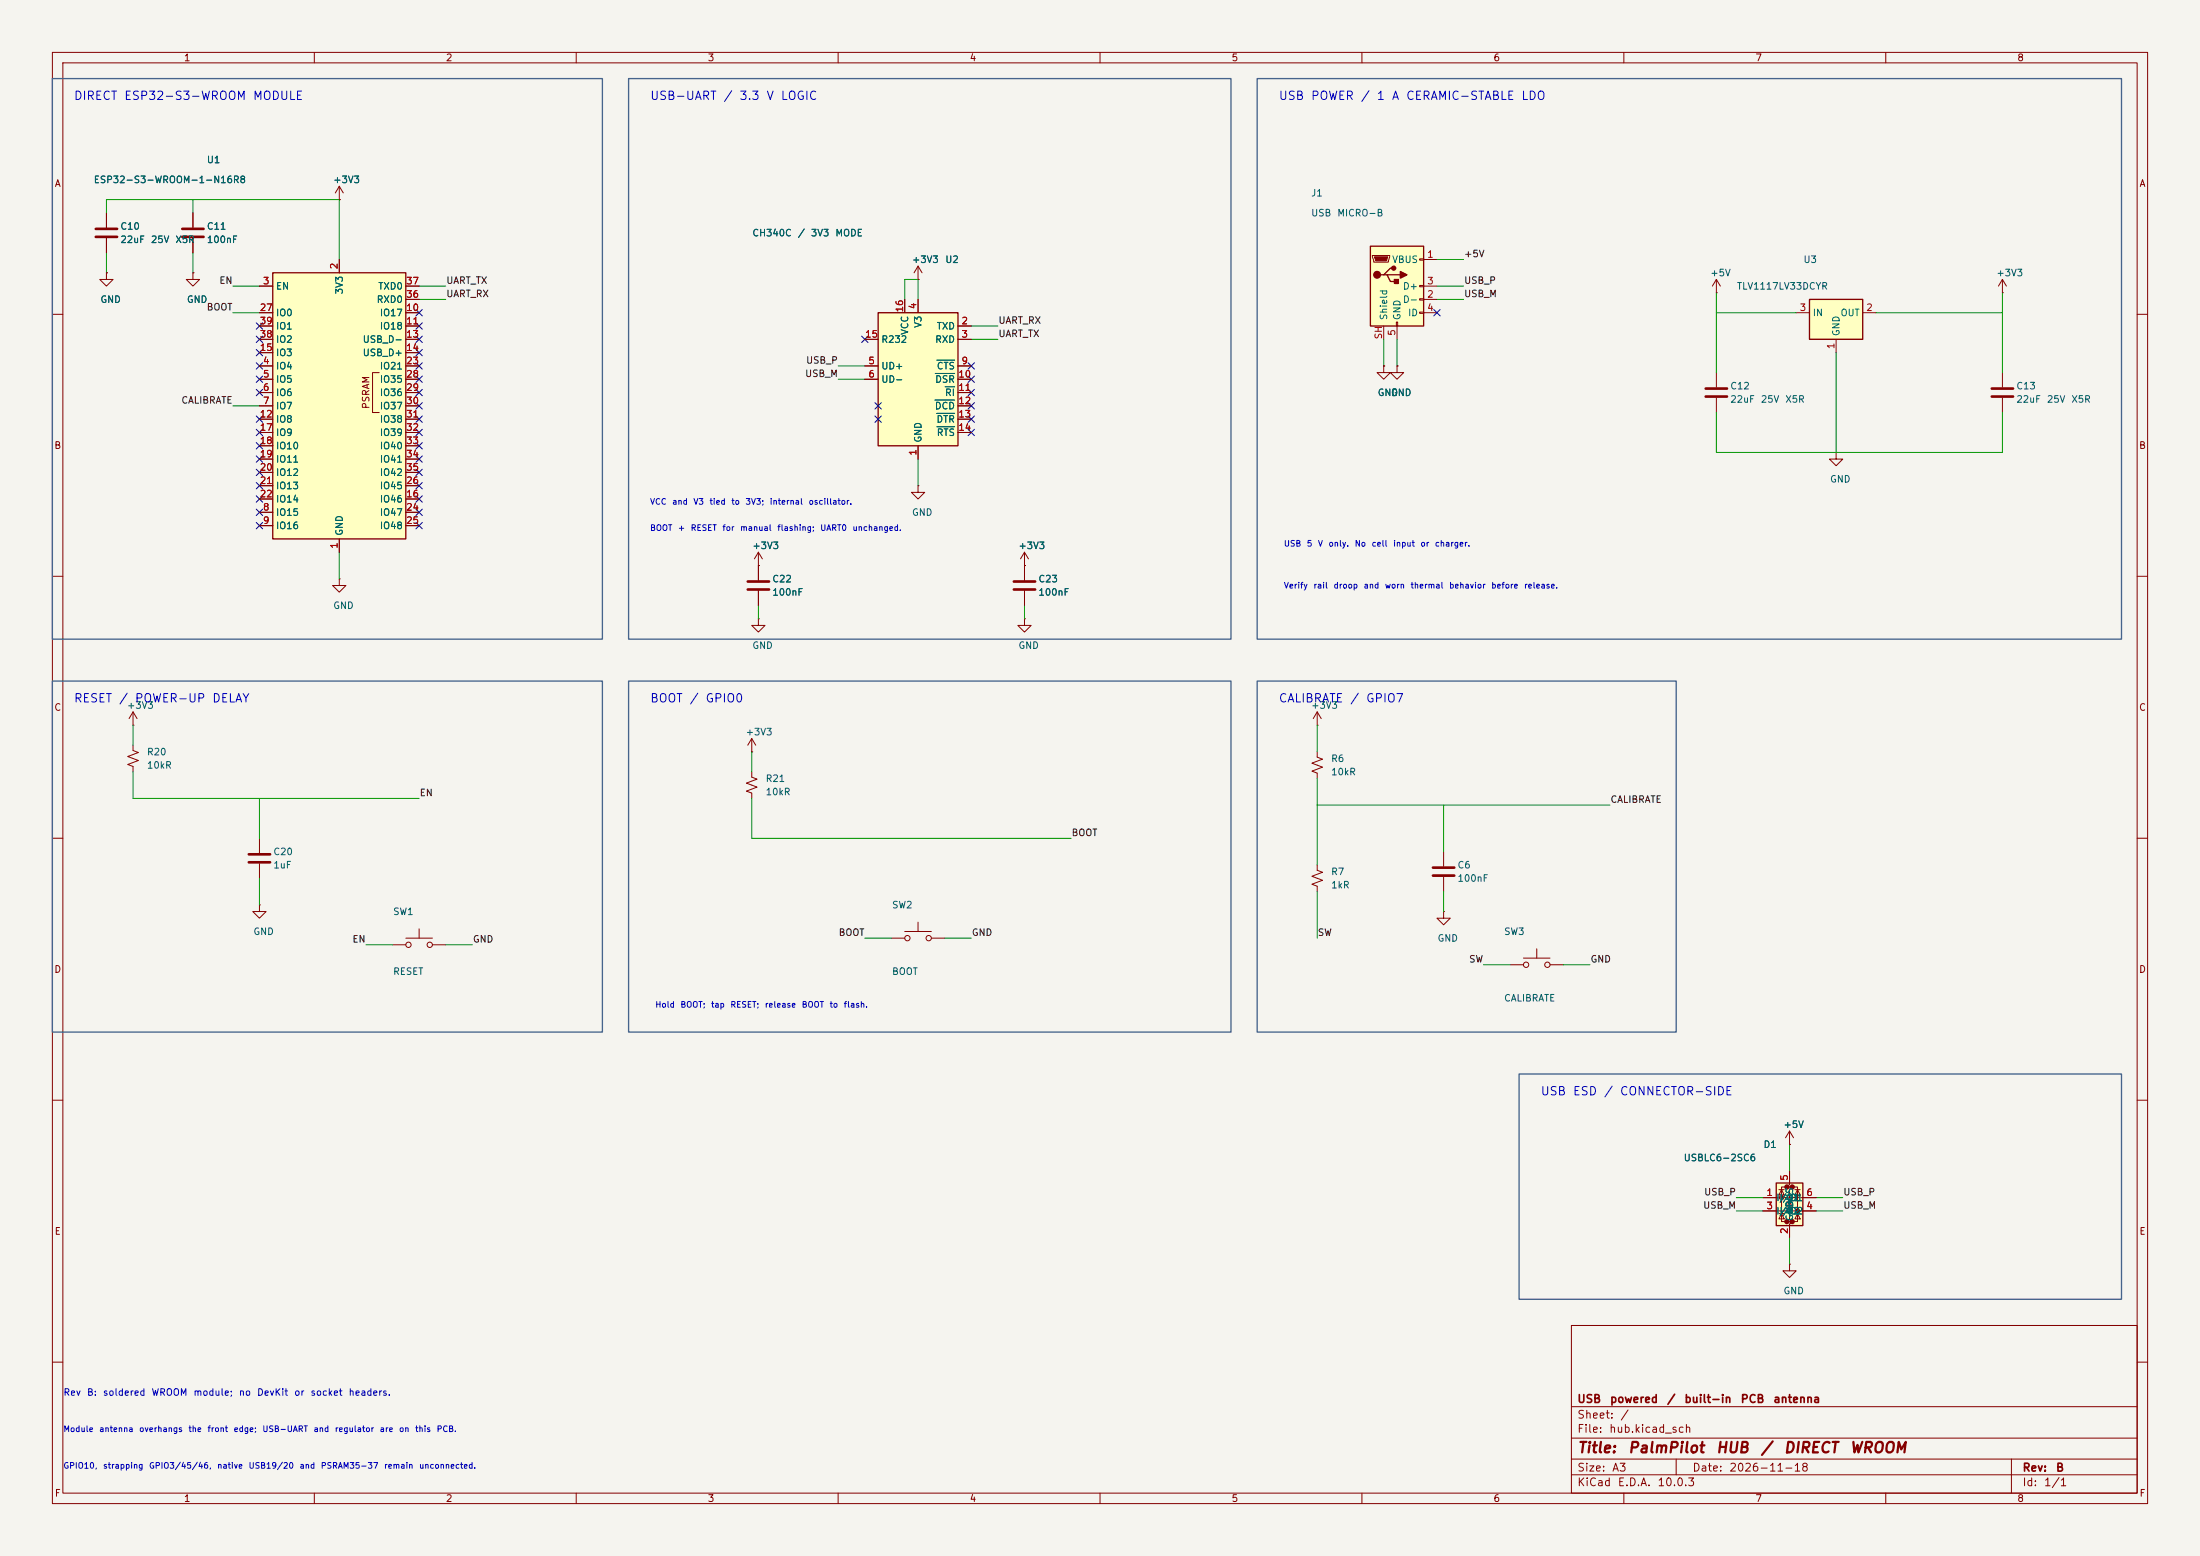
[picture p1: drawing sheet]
<svg xmlns="http://www.w3.org/2000/svg" width="420mm" height="297mm" viewBox="0 0 420 297" stroke-linecap="round" stroke-linejoin="round" font-family="sans-serif">
<path d="M0 0h420v297h-420z" fill="#f5f4ef" stroke="#f5f4ef" stroke-width=".19"/>
<g fill="none" stroke="#840000" stroke-width=".19">
<path d="M10 10h400v277h-400zM12 12h396v273h-396zM60 10v2M110 10v2M160 10v2M210 10v2M260 10v2M310 10v2M360 10v2M382.3 55.9h.1M382.3 53.3l-.8 1.3M382.3 53.3l.7 1.3"/>
<path d="M382.3 53.3v2.6M10 60h2M408 60h2M175.3 92.7v1.3h1.2l-1.2 1.3-1.3-1.3h1.3M175.3 92.7h.1M10 110h2M144.8 108h.1M144.8 105.4l-.8 1.3M144.8 105.4l.7 1.3M144.8 105.4v5.3M144.8 112.8v2.8M195.6 118.1v1.3h1.2l-1.2 1.3-1.3-1.3h1.3"/>
<path d="M195.6 118.1h.1M195.6 108h.1M195.6 105.4l-.8 1.3M195.6 105.4l.7 1.3M195.6 105.4v5.3M195.6 112.8v2.8M408 110h2M10 160h2M143.5 147.3v1l1 .4-2 .8 2 .7-2 .8 1 .4v1M143.5 143.5h.1M143.5 141v2.5M143.5 141l-.8 1.2"/>
<path d="M143.5 141l.8 1.2M408 160h2M170.2 179.1h2.5M172.7 177.8h5.1M175.3 176v1.8M177.8 179.1h2.5M251.5 165.1v1l1 .4-2.1 .8 2.1 .7-2.1 .8 1.1 .4v1M10 210h2M408 210h2M300 253h108v32h-108zM10 260h2M300 278.5h108"/>
<path d="M300 274.5h108M300 268.5h108M320 278.5v3M384 278.5v6.5M408 260h2M60 285v2M110 285v2M160 285v2M210 285v2M260 285v2M300 281.5h108M310 285v2"/>
<path d="M360 285v2"/>
<circle cx="173.2" cy="179.1" r=".51"/>
<circle cx="177.3" cy="179.1" r=".51"/>
</g>
<path d="M142.7 111h4.1M142.7 112.5h4.1M193.5 111h4.1M193.5 112.5h4.1" fill="none" stroke="#840000" stroke-width=".51"/>
<path d="M345.4 57.2h10.2v7.6h-10.2z" fill="#ffffc2"/>
<path d="M345.4 57.2h10.2v7.6h-10.2z" fill="none" stroke="#840000" stroke-width=".25"/>
<path d="M342.9 59.7h2.5M355.6 59.7h2.5M327.7 71.1v2.8M327.7 75.9v2.8M350.5 64.8v2.5M382.3 71.1v2.8M382.3 75.9v2.8M350.5 86.4v1.2h1.3l-1.3 1.3-1.3-1.3h1.3M350.5 86.4h.1" fill="none" stroke="#840000" stroke-width=".19"/>
<path d="M325.6 74.2h4.1M325.6 75.7h4.1M380.2 74.2h4.1M380.2 75.7h4.1" fill="none" stroke="#840000" stroke-width=".51"/>
<path d="M261.6 47h10.2v15.2h-10.2z" fill="#ffffc2"/>
<path d="M261.6 47h10.2v15.2h-10.2zM264.2 52.5h.6l.6 1.2h1.3M264.8 52.5h2.5M266.1 51.2h-.7l-1.2 1.3h-.7" fill="none" stroke="#840000" stroke-width=".25"/>
<g fill="none" stroke="#840000" stroke-width=".19">
<path d="M64.8 38.1h.1M64.8 35.6l-.8 1.2M64.8 35.6l.7 1.2M64.8 35.6v2.5M20.3 52.1v1.2h1.3l-1.3 1.3-1.3-1.3h1.3M20.3 52.1h.1M20.3 40.6v2.8M20.3 45.5v2.8M262 48.8h3.3v.2l-.3 1h-2.7zM271 49.4h.8v.3h-.8zM271 54.5h.8v.2h-.8zM271 57h.8v.3h-.8z"/>
<path d="M271 59.6h.8v.2h-.8zM271.8 49.5h2.5M271.8 57.2h2.5M271.8 54.6h2.5M271.8 59.7h2.5M327.7 55.9h.1M327.7 53.3l-.8 1.3M327.7 53.3l.7 1.3M327.7 53.3v2.6M264.2 69.9v1.2h1.2l-1.2 1.3-1.3-1.3h1.3M264.2 69.9h.1M264.2 62.2v2.6"/>
<path d="M266.6 61.5h.2v.7h-.2zM266.7 69.9v1.2h1.3l-1.3 1.3-1.3-1.3h1.3M266.7 69.9h.1M266.7 62.2v2.6M25.4 138.4h.1M25.4 135.9v2.5M25.4 135.9l-.8 1.3M25.4 135.9l.8 1.3M25.4 142.2v1.1l1 .3-2 .8 2 .8-2 .7 1 .4v1M49.5 172.7v1.3h1.3l-1.3 1.3-1.2-1.3h1.2M49.5 172.7h.1M49.5 160v2.8"/>
<path d="M49.5 164.8v2.8M77.5 179.1h5M80 177.3v1.8M275.6 174v1.3h1.3l-1.3 1.2-1.3-1.2h1.3M275.6 174h.1M74.9 180.3h2.6M82.5 180.3h2.6"/>
<circle cx="78" cy="180.3" r=".51"/>
<circle cx="82" cy="180.3" r=".51"/>
</g>
<path d="M262.4 49h2.5l-.2 .8h-2.1z" fill="#840000" stroke="#840000" stroke-width=".19"/>
<g fill="#840000" stroke="#840000" stroke-width=".25">
<path d="M266.2 53.3h.8v.8h-.8z"/>
<path d="M267.3 51.8l1.3 .7-1.3 .6z"/>
<circle cx="262.9" cy="52.5" r=".63"/>
<circle cx="266.1" cy="51.2" r=".38"/>
</g>
<path d="M18.3 43.7h4.1M18.3 45.2h4.1M47.5 163.1h4.1M47.5 164.6h4.1" fill="none" stroke="#840000" stroke-width=".51"/>
<path d="M52.1 52.1h25.4v50.8h-25.4z" fill="#ffffc2"/>
<path d="M52.1 52.1h25.4v50.8h-25.4z" fill="none" stroke="#840000" stroke-width=".25"/>
<g fill="none" stroke="#840000" stroke-width=".19">
<path d="M36.8 52.1v1.2h1.3l-1.3 1.3-1.2-1.3h1.2M36.8 52.1h.1M36.8 40.6v2.8M36.8 45.5v2.8M49.5 54.6h2.6M49.5 59.7h2.6M64.8 49.5v2.6M77.5 54.6h2.5M77.5 59.7h2.5M77.5 57.2h2.5M49.5 69.9h2.6M49.5 72.4h2.6"/>
<path d="M49.5 74.9h2.6M49.5 77.5h2.6M49.5 62.2h2.6M49.5 64.8h2.6M49.5 67.3h2.6M72.4 71.1h-1.3v7.6h1.3M77.5 69.9h2.5M77.5 72.4h2.5M77.5 74.9h2.5M77.5 77.5h2.5M77.5 62.2h2.5M77.5 64.8h2.5"/>
<path d="M77.5 67.3h2.5M49.5 97.8h2.6M49.5 80h2.6M49.5 95.3h2.6M49.5 82.6h2.6M49.5 85.1h2.6M49.5 87.6h2.6M49.5 90.2h2.6M49.5 92.7h2.6M77.5 97.8h2.5M77.5 80h2.5M77.5 95.3h2.5"/>
<path d="M77.5 82.6h2.5M77.5 85.1h2.5M77.5 87.6h2.5M77.5 90.2h2.5M77.5 92.7h2.5M49.5 100.3h2.6M64.8 110.5v1.3h1.2l-1.2 1.2-1.3-1.2h1.3M64.8 110.5h.1M64.8 102.9v2.5M77.5 100.3h2.5M144.8 118.1v1.3h1.2l-1.2 1.3-1.3-1.3h1.3M144.8 118.1h.1"/>
<path d="M251.5 138.4h.1M251.5 135.9v2.5M251.5 135.9l-.8 1.3M251.5 135.9l.7 1.3M251.5 143.5v1l1 .4-2.1 .8 2.1 .7-2.1 .8 1.1 .4v1M275.6 162.6v2.8M275.6 167.4v2.8M288.3 184.2h2.5M290.8 182.9h5.1M293.4 181.1v1.8M295.9 184.2h2.5M341.6 218.4h.1"/>
<path d="M341.6 215.9l-.7 1.3M341.6 215.9l.8 1.3M341.6 215.9v2.5"/>
<circle cx="291.3" cy="184.2" r=".51"/>
<circle cx="295.4" cy="184.2" r=".51"/>
</g>
<path d="M34.8 43.7h4.1M34.8 45.2h4.1M273.6 165.6h4M273.6 167.1h4" fill="none" stroke="#840000" stroke-width=".51"/>
<path d="M339.1 225.8h5.1v8.1h-5.1z" fill="#ffffc2"/>
<g fill="#840000" stroke="#840000" stroke-width=".51">
<circle cx="340.1" cy="228.6" r=".25"/>
<circle cx="341.1" cy="226.6" r=".25"/>
<circle cx="341.1" cy="233.2" r=".25"/>
<circle cx="342.1" cy="226.6" r=".25"/>
<circle cx="342.1" cy="233.2" r=".25"/>
<circle cx="343.2" cy="231.1" r=".25"/>
</g>
<g fill="none" stroke="#840000" stroke-width=".19">
<path d="M336.5 228.6h10.2M336.5 231.1h10.2M339.6 231.6h1M339.6 227.1h1M340.1 227.1l.5 1h-1zM340.1 231.6l.5 1.1h-1zM341.1 226.6h-1v6.6h1M341.6 223.5v2.6l-.5 .5h1l-.5 .5v5.6l-.5 .5h1l-.5 .5v2.5M341.6 229.4l.5 1h-1zM342.1 229.4h-1v.3M342.1 226.6h1.1v6.6h-1.1M342.6 231.6h1.1"/>
<path d="M342.6 227.1h1.1M343.2 227.1l.5 1h-1.1zM343.2 231.6l.5 1.1h-1.1zM341.6 241.3v1.3h1.3l-1.3 1.2-1.2-1.2h1.2M341.6 241.3h.1"/>
</g>
<path d="M339.1 225.8h5.1v8.1h-5.1z" fill="none" stroke="#840000" stroke-width=".25"/>
<path d="M167.6 59.7h15.3v25.4h-15.3z" fill="#ffffc2"/>
<path d="M167.6 59.7h15.3v25.4h-15.3z" fill="none" stroke="#840000" stroke-width=".25"/>
<g fill="none" stroke="#840000" stroke-width=".19">
<path d="M64.8 38.1h.1M20.3 52.1h.1M20.3 40.6v2.8M20.3 45.5v2.8M36.8 52.1h.1M36.8 40.6v2.8M36.8 45.5v2.8M49.5 54.6h2.6M49.5 59.7h2.6M64.8 49.5v2.6M77.5 54.6h2.5M77.5 59.7h2.5"/>
<path d="M77.5 57.2h2.5M172.7 57.2v2.5M175.3 53.3h.1M175.3 50.8v2.5M175.3 57.2v2.5M175.3 50.8l-.8 1.3M175.3 50.8l.7 1.3M49.5 62.2h2.6M49.5 64.8h2.6M49.5 69.9h2.6M49.5 72.4h2.6M49.5 74.9h2.6"/>
<path d="M49.5 77.5h2.6M49.5 67.3h2.6M77.5 62.2h2.5M77.5 64.8h2.5M77.5 69.9h2.5M77.5 72.4h2.5M77.5 74.9h2.5M77.5 77.5h2.5M77.5 67.3h2.5M165.1 64.8h2.5M165.1 69.9h2.5M165.1 72.4h2.5"/>
<path d="M182.9 62.2h2.5M182.9 64.8h2.5M182.9 69.9h2.5M182.9 72.4h2.5M182.9 74.9h2.5M182.9 77.5h2.5M264.2 69.9h.1M266.7 69.9h.1M49.5 80h2.6M49.5 82.6h2.6M49.5 97.8h2.6M49.5 95.3h2.6"/>
<path d="M49.5 85.1h2.6M49.5 87.6h2.6M49.5 90.2h2.6M49.5 92.7h2.6M77.5 80h2.5M77.5 82.6h2.5M77.5 97.8h2.5M77.5 95.3h2.5M77.5 85.1h2.5M77.5 87.6h2.5M77.5 90.2h2.5M77.5 92.7h2.5"/>
<path d="M175.3 85.1v2.5M182.9 80h2.5M182.9 82.6h2.5M49.5 100.3h2.6M64.8 102.9v2.5M77.5 100.3h2.5M144.8 108h.1M144.8 108v2.7M144.8 112.8v2.8M195.6 108h.1M195.6 108v2.7M195.6 112.8v2.8"/>
<path d="M341.6 218.4h.1M336.5 228.6h2.6M336.5 231.1h2.6M341.6 223.5v2.6M341.6 233.7v2.5M344.2 228.6h2.5M344.2 231.1h2.5"/>
</g>
<path d="M178.5 76.4h3.7M178.5 71.3h3.7M178.8 78.9h3.4M178.8 68.7h3.4M180.4 73.8h1.8M178.8 81.4h3.4" fill="none" stroke="#006464" stroke-width=".19"/>
<g fill="none" stroke="#009600" stroke-width=".19">
<path d="M36.8 38.1v2.5M20.3 40.6v-2.5h44.5v11.4M20.3 48.3v3.8M36.8 48.3v3.8M44.4 54.6h5.1M44.4 59.7h5.1M80 54.6h5.1M80 57.2h5.1M172.7 57.2v-3.9h2.6v3.9M274.3 54.6h5.1M274.3 57.2h5.1M274.3 49.5h5.1"/>
<path d="M327.7 59.7h15.2M327.7 55.9v15.2M358.1 59.7h24.2M382.3 55.9v15.2M44.4 77.5h5.1M160 69.9h5.1M160 72.4h5.1M185.4 62.2h5.1M185.4 64.8h5.1M264.2 64.8v5.1M266.7 64.8v5.1M327.7 78.7v7.7h54.6v-7.7"/>
<path d="M350.5 67.3v19.1M175.3 87.6v5.1M64.8 105.4v5.1M144.8 115.6v2.5M195.6 115.6v2.5M25.4 138.4v3.8M251.5 138.4v5.1M25.4 147.3v5.1h54.6M49.5 152.4v7.6M143.5 152.4v7.6h61M143.5 143.5v3.8M251.5 148.6v16.5"/>
<path d="M251.5 153.7h55.8M275.6 153.7v8.9M49.5 167.6v5.1M165.1 179.1h5.1M180.3 179.1h5.1M251.5 170.2v8.9M275.6 170.2v3.8M69.8 180.3h5.1M85.1 180.3h5.1M283.2 184.2h5.1M298.4 184.2h5.1M341.6 218.4v5.1"/>
<path d="M331.5 231.1h5M331.5 228.6h5M341.6 236.2v5.1M346.7 231.1h5.1M346.7 228.6h5.1"/>
</g>
<g fill="none" stroke="#000084" stroke-width=".19">
<path d="M79.4 59.1l1.2 1.2M80.6 59.1l-1.2 1.2M273.7 59.1l1.2 1.2M274.9 59.1l-1.2 1.2M48.9 79.4l1.2 1.2M48.9 74.3l1.2 1.2M48.9 71.8l1.2 1.2M48.9 69.2l1.2 1.3M48.9 61.6l1.2 1.2M48.9 64.2l1.2 1.2M48.9 66.7l1.2 1.2M50.1 79.4l-1.2 1.2"/>
<path d="M50.1 74.3l-1.2 1.2M50.1 71.8l-1.2 1.2M50.1 69.2l-1.2 1.3M50.1 61.6l-1.2 1.2M50.1 64.2l-1.2 1.2M50.1 66.7l-1.2 1.2M79.4 69.2l1.2 1.3M79.4 66.7l1.2 1.2M79.4 64.2l1.2 1.2M79.4 61.6l1.2 1.2M79.4 79.4l1.2 1.2M79.4 76.9l1.2 1.2"/>
<path d="M79.4 74.3l1.2 1.2M79.4 71.8l1.2 1.2M80.6 66.7l-1.2 1.2M80.6 69.2l-1.2 1.3M80.6 64.2l-1.2 1.2M80.6 61.6l-1.2 1.2M80.6 79.4l-1.2 1.2M80.6 76.9l-1.2 1.2M80.6 74.3l-1.2 1.2M80.6 71.8l-1.2 1.2M164.5 64.2l1.2 1.2M165.7 64.2l-1.2 1.2"/>
<path d="M167 79.4l1.2 1.2M167 76.9l1.2 1.2M168.2 79.4l-1.2 1.2M168.2 76.9l-1.2 1.2M184.8 69.2l1.2 1.3M184.8 71.8l1.2 1.2M184.8 74.3l1.2 1.2M184.8 79.4l1.2 1.2M184.8 76.9l1.2 1.2M186 69.2l-1.2 1.3M186 71.8l-1.2 1.2M186 74.3l-1.2 1.2"/>
<path d="M186 79.4l-1.2 1.2M186 76.9l-1.2 1.2M48.9 97.2l1.2 1.2M48.9 99.7l1.2 1.2M48.9 87l1.2 1.2M48.9 81.9l1.2 1.3M48.9 89.6l1.2 1.2M48.9 92.1l1.2 1.2M48.9 84.5l1.2 1.2M48.9 94.6l1.2 1.3M50.1 97.2l-1.2 1.2M50.1 99.7l-1.2 1.2"/>
<path d="M50.1 87l-1.2 1.2M50.1 94.6l-1.2 1.3M50.1 92.1l-1.2 1.2M50.1 89.6l-1.2 1.2M50.1 81.9l-1.2 1.3M50.1 84.5l-1.2 1.2M79.4 94.6l1.2 1.3M79.4 97.2l1.2 1.2M79.4 81.9l1.2 1.3M79.4 89.6l1.2 1.2M79.4 87l1.2 1.2M79.4 84.5l1.2 1.2"/>
<path d="M79.4 99.7l1.2 1.2M79.4 92.1l1.2 1.2M80.6 94.6l-1.2 1.3M80.6 97.2l-1.2 1.2M80.6 81.9l-1.2 1.3M80.6 89.6l-1.2 1.2M80.6 87l-1.2 1.2M80.6 84.5l-1.2 1.2M80.6 99.7l-1.2 1.2M80.6 92.1l-1.2 1.2M184.8 81.9l1.2 1.3M186 81.9l-1.2 1.3"/>
</g>
<path d="M10 15h105v107h-105zM120 15h115v107h-115zM240 15h165v107h-165zM10 130h105v67h-105zM120 130h115v67h-115zM240 130h80v67h-80zM290 205h115v43h-115z" fill="none" stroke="#46648c" stroke-width=".25"/>
<g font-size="2" fill="#840000">
<text x="301" y="277.8">Title:</text>
<text x="310.7" y="277.8">PalmPilot</text>
<text x="327.5" y="277.8">HUB</text>
<text x="336" y="277.8">/</text>
<text x="340.4" y="277.8">DIRECT</text>
<text x="353" y="277.8">WROOM</text>
</g>
<g font-size="1.6" fill="#0000c2">
<text x="14" y="19.5">DIRECT ESP32-S3-WROOM MODULE</text>
<text x="124" y="19.5">USB-UART / 3.3 V LOGIC</text>
<text x="244" y="19.5">USB POWER / 1 A CERAMIC-STABLE LDO</text>
<text x="14" y="134.5">RESET / POWER-UP DELAY</text>
<text x="124" y="134.5">BOOT / GPIO0</text>
<text x="244" y="134.5">CALIBRATE / GPIO7</text>
<text x="294" y="209.5">USB ESD / CONNECTOR-SIDE</text>
</g>
<g font-size="1.5" fill="#840000">
<text x="301" y="268.1">USB</text>
<text x="307.2" y="268.1">powered</text>
<text x="318.1" y="268.1">/</text>
<text x="321.4" y="268.1">built-in</text>
<text x="332.2" y="268.1">PCB</text>
<text x="338.4" y="268.1">antenna</text>
<text x="301" y="273.8">File:</text>
<text x="301" y="271.1">Sheet:</text>
<text x="307.1" y="273.8">hub.kicad_sch</text>
<text x="309.2" y="271.1">/</text>
<text x="301" y="281.2">Size:</text>
<text x="307.6" y="281.2">A3</text>
<text x="323" y="281.2">Date:</text>
<text x="330" y="281.2">2026-11-18</text>
<text x="386" y="281.2">Rev:</text>
<text x="392.4" y="281.2">B</text>
<text x="301" y="284">KiCad</text>
<text x="308.7" y="284">E.D.A.</text>
<text x="316.3" y="284">10.0.3</text>
<text x="386" y="284">Id:</text>
<text x="390.1" y="284">1/1</text>
</g>
<g font-size="1.3" fill="#840000">
<text x="35" y="12">1</text>
<text x="85" y="12">2</text>
<text x="135" y="12">3</text>
<text x="185" y="12">4</text>
<text x="235" y="12">5</text>
<text x="285" y="12">6</text>
<text x="335" y="12">7</text>
<text x="385" y="12">8</text>
<text x="10.3" y="36">A</text>
<text x="408.3" y="36">A</text>
<text x="70.8" y="78.2" transform="rotate(-90 70.8 78.2)">PSRAM</text>
<text x="10.3" y="86">B</text>
<text x="408.2" y="86">B</text>
<text x="10.3" y="136">C</text>
<text x="408.2" y="136">C</text>
<text x="10.3" y="186">D</text>
<text x="408.2" y="186">D</text>
<text x="10.3" y="236">E</text>
<text x="408.3" y="236">E</text>
<text x="10.3" y="286">F</text>
<text x="35" y="287">1</text>
<text x="85" y="287">2</text>
<text x="135" y="287">3</text>
<text x="185" y="287">4</text>
<text x="235" y="287">5</text>
<text x="285" y="287">6</text>
<text x="335" y="287">7</text>
<text x="385" y="287">8</text>
<text x="408.3" y="286">F</text>
</g>
<g font-size="1.3" fill="#006464">
<text x="17.8" y="35.3">ESP32-S3-WROOM-1-N16R8</text>
<text x="39.4" y="31.5">U1</text>
<text x="63.5" y="35.3">+3V3</text>
<text x="250.2" y="37.8">J1</text>
<text x="250.2" y="41.6">USB</text>
<text x="255.2" y="41.6">MICRO-B</text>
<text x="22.9" y="44.2">C10</text>
<text x="22.9" y="46.7">22uF</text>
<text x="28.7" y="46.7">25V</text>
<text x="33.4" y="46.7">X5R</text>
<text x="39.4" y="46.7">100nF</text>
<text x="39.4" y="44.2">C11</text>
<text x="143.5" y="45.4">CH340C</text>
<text x="152.2" y="45.4">/</text>
<text x="154.7" y="45.4">3V3</text>
<text x="159.4" y="45.4">MODE</text>
<text x="174" y="50.5">+3V3</text>
<text x="180.3" y="50.5">U2</text>
<text x="265.7" y="50.5">VBUS</text>
<text x="326.4" y="53">+5V</text>
<text x="344.2" y="50.5">U3</text>
<text x="381" y="53">+3V3</text>
<text x="19.1" y="58.1">GND</text>
<text x="35.6" y="58.1">GND</text>
<text x="52.6" y="55.6">EN</text>
<text x="65.7" y="56.3" transform="rotate(-90 65.7 56.3)">3V3</text>
<text x="71.8" y="58.1">RXD0</text>
<text x="72.1" y="55.6">TXD0</text>
<text x="267.7" y="58.1">D-</text>
<text x="267.7" y="55.6">D+</text>
<text x="331.5" y="55.6">TLV1117LV33DCYR</text>
<text x="52.6" y="60.7">IO0</text>
<text x="52.6" y="65.7">IO2</text>
<text x="52.6" y="63.2">IO1</text>
<text x="69.1" y="65.7">USB_D-</text>
<text x="72.4" y="60.7">IO17</text>
<text x="72.4" y="63.2">IO18</text>
<text x="168.1" y="65.7">R232</text>
<text x="173.7" y="64" transform="rotate(-90 173.7 64)">VCC</text>
<text x="176.2" y="62.7" transform="rotate(-90 176.2 62.7)">V3</text>
<text x="178.4" y="65.7">RXD</text>
<text x="178.7" y="63.2">TXD</text>
<text x="265.1" y="61.2" transform="rotate(-90 265.1 61.2)">Shield</text>
<text x="267.7" y="61.2" transform="rotate(-90 267.7 61.2)">GND</text>
<text x="268.7" y="60.7">ID</text>
<text x="345.9" y="60.7">IN</text>
<text x="351.3" y="60.7">OUT</text>
<text x="351.5" y="64.3" transform="rotate(-90 351.5 64.3)">GND</text>
<text x="52.6" y="70.8">IO4</text>
<text x="52.6" y="68.3">IO3</text>
<text x="69.1" y="68.3">USB_D+</text>
<text x="72.4" y="70.8">IO21</text>
<text x="168.1" y="70.8">UD+</text>
<text x="178.7" y="70.8">CTS</text>
<text x="52.6" y="73.4">IO5</text>
<text x="52.6" y="75.9">IO6</text>
<text x="72.4" y="73.4">IO35</text>
<text x="72.4" y="75.9">IO36</text>
<text x="168.1" y="73.4">UD-</text>
<text x="178.4" y="73.4">DSR</text>
<text x="180.3" y="75.9">RI</text>
<text x="262.9" y="75.9">GND</text>
<text x="265.4" y="75.9">GND</text>
<text x="330.2" y="74.6">C12</text>
<text x="330.2" y="77.2">22uF</text>
<text x="336" y="77.2">25V</text>
<text x="340.7" y="77.2">X5R</text>
<text x="384.8" y="74.6">C13</text>
<text x="384.8" y="77.2">22uF</text>
<text x="390.6" y="77.2">25V</text>
<text x="395.3" y="77.2">X5R</text>
<text x="52.6" y="78.4">IO7</text>
<text x="52.6" y="81">IO8</text>
<text x="52.6" y="83.5">IO9</text>
<text x="72.4" y="78.4">IO37</text>
<text x="72.4" y="81">IO38</text>
<text x="72.4" y="83.5">IO39</text>
<text x="178.4" y="78.4">DCD</text>
<text x="178.7" y="81">DTR</text>
<text x="178.7" y="83.5">RTS</text>
<text x="52.6" y="86.1">IO10</text>
<text x="52.6" y="88.6">IO11</text>
<text x="72.4" y="86.1">IO40</text>
<text x="72.4" y="88.6">IO41</text>
<text x="176.2" y="84.6" transform="rotate(-90 176.2 84.6)">GND</text>
<text x="52.6" y="91.1">IO12</text>
<text x="52.6" y="93.7">IO13</text>
<text x="72.4" y="93.7">IO45</text>
<text x="72.4" y="91.1">IO42</text>
<text x="349.3" y="92.4">GND</text>
<text x="52.6" y="98.8">IO15</text>
<text x="52.6" y="101.3">IO16</text>
<text x="52.6" y="96.2">IO14</text>
<text x="72.4" y="96.2">IO46</text>
<text x="72.4" y="98.8">IO47</text>
<text x="72.4" y="101.3">IO48</text>
<text x="174" y="98.8">GND</text>
<text x="65.7" y="102.4" transform="rotate(-90 65.7 102.4)">GND</text>
<text x="143.5" y="105.1">+3V3</text>
<text x="194.3" y="105.1">+3V3</text>
<text x="147.3" y="111.5">C22</text>
<text x="198.1" y="111.5">C23</text>
<text x="63.5" y="116.5">GND</text>
<text x="147.3" y="114">100nF</text>
<text x="198.1" y="114">100nF</text>
<text x="143.5" y="124.2">GND</text>
<text x="194.3" y="124.2">GND</text>
<text x="24.1" y="135.6">+3V3</text>
<text x="250.2" y="135.6">+3V3</text>
<text x="142.2" y="140.7">+3V3</text>
<text x="27.9" y="147">10kR</text>
<text x="27.9" y="144.5">R20</text>
<text x="146.1" y="149.6">R21</text>
<text x="254" y="145.8">R6</text>
<text x="254" y="148.3">10kR</text>
<text x="146.1" y="152.1">10kR</text>
<text x="52.1" y="166.1">1uF</text>
<text x="52.1" y="163.5">C20</text>
<text x="254" y="167.3">R7</text>
<text x="278.1" y="166.1">C6</text>
<text x="170.2" y="173.7">SW2</text>
<text x="254" y="169.9">1kR</text>
<text x="278.1" y="168.6">100nF</text>
<text x="48.3" y="178.8">GND</text>
<text x="74.9" y="175">SW1</text>
<text x="287" y="178.8">SW3</text>
<text x="274.3" y="180">GND</text>
<text x="74.9" y="186.4">RESET</text>
<text x="170.2" y="186.4">BOOT</text>
<text x="287" y="191.5">CALIBRATE</text>
<text x="340.4" y="215.6">+5V</text>
<text x="321.3" y="222">USBLC6-2SC6</text>
<text x="336.6" y="219.4">D1</text>
<text x="339" y="229.6">I/O1</text>
<text x="339.6" y="229.6">I/O1</text>
<text x="339.6" y="232.1">I/O2</text>
<text x="342.6" y="233.2" transform="rotate(-90 342.6 233.2)">GND</text>
<text x="342.6" y="231.7" transform="rotate(-90 342.6 231.7)">VBUS</text>
<text x="340.4" y="247.4">GND</text>
</g>
<g font-size="1.3" fill="#a90000">
<text x="64.7" y="51.5" transform="rotate(-90 64.7 51.5)">2</text>
<text x="272.3" y="49.5">1</text>
<text x="49.5" y="59.7">27</text>
<text x="50.1" y="54.6">3</text>
<text x="77.4" y="59.7">10</text>
<text x="77.4" y="57.1">36</text>
<text x="77.4" y="54.6">37</text>
<text x="172.7" y="59.7" transform="rotate(-90 172.7 59.7)">16</text>
<text x="175.2" y="59.1" transform="rotate(-90 175.2 59.1)">4</text>
<text x="272.3" y="57.1">2</text>
<text x="272.3" y="54.6">3</text>
<text x="272.3" y="59.7">4</text>
<text x="343.5" y="59.7">3</text>
<text x="356.2" y="59.7">2</text>
<text x="49.5" y="64.7">38</text>
<text x="49.5" y="62.2">39</text>
<text x="77.4" y="62.2">11</text>
<text x="77.4" y="64.7">13</text>
<text x="165.1" y="64.7">15</text>
<text x="183.4" y="62.2">2</text>
<text x="183.4" y="64.7">3</text>
<text x="264.1" y="64.9" transform="rotate(-90 264.1 64.9)">SH</text>
<text x="266.7" y="64.2" transform="rotate(-90 266.7 64.2)">5</text>
<text x="49.5" y="67.3">15</text>
<text x="50.1" y="69.8">4</text>
<text x="77.4" y="67.3">14</text>
<text x="77.4" y="69.8">23</text>
<text x="165.7" y="69.8">5</text>
<text x="183.4" y="69.8">9</text>
<text x="350.5" y="66.7" transform="rotate(-90 350.5 66.7)">1</text>
<text x="50.1" y="72.4">5</text>
<text x="50.1" y="74.9">6</text>
<text x="50.1" y="77.4">7</text>
<text x="77.4" y="72.4">28</text>
<text x="77.4" y="74.9">29</text>
<text x="77.4" y="77.4">30</text>
<text x="165.7" y="72.4">6</text>
<text x="182.8" y="72.4">10</text>
<text x="182.8" y="74.9">11</text>
<text x="182.8" y="77.4">12</text>
<text x="49.5" y="80">12</text>
<text x="49.5" y="82.5">17</text>
<text x="77.4" y="80">31</text>
<text x="77.4" y="82.5">32</text>
<text x="182.8" y="80">13</text>
<text x="182.8" y="82.5">14</text>
<text x="49.5" y="85.1">18</text>
<text x="49.5" y="87.6">19</text>
<text x="77.4" y="85.1">33</text>
<text x="77.4" y="87.6">34</text>
<text x="175.2" y="87.1" transform="rotate(-90 175.2 87.1)">1</text>
<text x="49.5" y="90.1">20</text>
<text x="49.5" y="92.7">21</text>
<text x="49.5" y="95.2">22</text>
<text x="77.4" y="95.2">16</text>
<text x="77.4" y="92.7">26</text>
<text x="77.4" y="90.1">35</text>
<text x="50.1" y="97.8">8</text>
<text x="50.1" y="100.3">9</text>
<text x="77.4" y="97.8">24</text>
<text x="77.4" y="100.3">25</text>
<text x="64.7" y="104.8" transform="rotate(-90 64.7 104.8)">1</text>
<text x="341.6" y="225.5" transform="rotate(-90 341.6 225.5)">5</text>
<text x="337.1" y="228.6">1</text>
<text x="337.1" y="231.1">3</text>
<text x="344.7" y="231.1">4</text>
<text x="344.7" y="228.6">6</text>
<text x="341.6" y="235.7" transform="rotate(-90 341.6 235.7)">2</text>
</g>
<g font-size="1.3" fill="#0f0f0f">
<text x="279.4" y="49.4">+5V</text>
<text x="39.3" y="59.6">BOOT</text>
<text x="41.8" y="54.5">EN</text>
<text x="85.1" y="54.5">UART_TX</text>
<text x="85.1" y="57">UART_RX</text>
<text x="279.4" y="57">USB_M</text>
<text x="279.4" y="54.5">USB_P</text>
<text x="190.5" y="62.1">UART_RX</text>
<text x="190.5" y="64.6">UART_TX</text>
<text x="153.8" y="69.7">USB_P</text>
<text x="34.5" y="77.3">CALIBRATE</text>
<text x="153.6" y="72.3">USB_M</text>
<text x="80" y="152.3">EN</text>
<text x="307.3" y="153.5">CALIBRATE</text>
<text x="204.5" y="159.9">BOOT</text>
<text x="160" y="178.9">BOOT</text>
<text x="185.4" y="178.9">GND</text>
<text x="251.5" y="178.9">SW</text>
<text x="67.2" y="180.2">EN</text>
<text x="90.2" y="180.2">GND</text>
<text x="280.3" y="184">SW</text>
<text x="303.5" y="184">GND</text>
<text x="325" y="231">USB_M</text>
<text x="325.2" y="228.5">USB_P</text>
<text x="351.8" y="231">USB_M</text>
<text x="351.8" y="228.5">USB_P</text>
</g>
<g font-size="1.3" fill="#0000c2">
<text x="12" y="266.7">Rev</text>
<text x="16.5" y="266.7">B:</text>
<text x="19.5" y="266.7">soldered</text>
<text x="28.8" y="266.7">WROOM</text>
<text x="36.8" y="266.7">module;</text>
<text x="45.5" y="266.7">no</text>
<text x="49" y="266.7">DevKit</text>
<text x="56.1" y="266.7">or</text>
<text x="59.2" y="266.7">socket</text>
<text x="66.4" y="266.7">headers.</text>
</g>
<g font-size="1.1" fill="#0000c2">
<text x="124" y="96.6">VCC</text>
<text x="124" y="101.6">BOOT</text>
<text x="128.2" y="96.6">and</text>
<text x="129.3" y="101.6">+</text>
<text x="131.8" y="101.6">RESET</text>
<text x="132.3" y="96.6">V3</text>
<text x="135.3" y="96.6">tied</text>
<text x="137.8" y="101.6">for</text>
<text x="139.5" y="96.6">to</text>
<text x="141.2" y="101.6">manual</text>
<text x="142.2" y="96.6">3V3;</text>
<text x="146.8" y="96.6">internal</text>
<text x="148.3" y="101.6">flashing;</text>
<text x="154.3" y="96.6">oscillator.</text>
<text x="156.5" y="101.6">UART0</text>
<text x="162.6" y="101.6">unchanged.</text>
<text x="245" y="104.6">USB</text>
<text x="249.4" y="104.6">5</text>
<text x="251.5" y="104.6">V</text>
<text x="253.5" y="104.6">only.</text>
<text x="258.5" y="104.6">No</text>
<text x="261.7" y="104.6">cell</text>
<text x="265.9" y="104.6">input</text>
<text x="271.1" y="104.6">or</text>
<text x="273.8" y="104.6">charger.</text>
<text x="245" y="112.6">Verify</text>
<text x="250.6" y="112.6">rail</text>
<text x="254.5" y="112.6">droop</text>
<text x="260.2" y="112.6">and</text>
<text x="264.3" y="112.6">worn</text>
<text x="269.2" y="112.6">thermal</text>
<text x="276.5" y="112.6">behavior</text>
<text x="284.6" y="112.6">before</text>
<text x="290.8" y="112.6">release.</text>
<text x="125" y="192.6">Hold</text>
<text x="129.8" y="192.6">BOOT;</text>
<text x="135.6" y="192.6">tap</text>
<text x="139.3" y="192.6">RESET;</text>
<text x="145.9" y="192.6">release</text>
<text x="153" y="192.6">BOOT</text>
<text x="158.3" y="192.6">to</text>
<text x="161" y="192.6">flash.</text>
<text x="12" y="273.6">Module</text>
<text x="18.8" y="273.6">antenna</text>
<text x="26.5" y="273.6">overhangs</text>
<text x="35.9" y="273.6">the</text>
<text x="39.5" y="273.6">front</text>
<text x="44.5" y="273.6">edge;</text>
<text x="50" y="273.6">USB-UART</text>
<text x="59.8" y="273.6">and</text>
<text x="63.8" y="273.6">regulator</text>
<text x="72.4" y="273.6">are</text>
<text x="76.1" y="273.6">on</text>
<text x="79.1" y="273.6">this</text>
<text x="83.3" y="273.6">PCB.</text>
<text x="12" y="280.6">GPIO10,</text>
<text x="19.6" y="280.6">strapping</text>
<text x="28.3" y="280.6">GPIO3/45/46,</text>
<text x="41.4" y="280.6">native</text>
<text x="47.4" y="280.6">USB19/20</text>
<text x="57.1" y="280.6">and</text>
<text x="61.1" y="280.6">PSRAM35-37</text>
<text x="73.2" y="280.6">remain</text>
<text x="79.9" y="280.6">unconnected.</text>
</g>
</svg>
